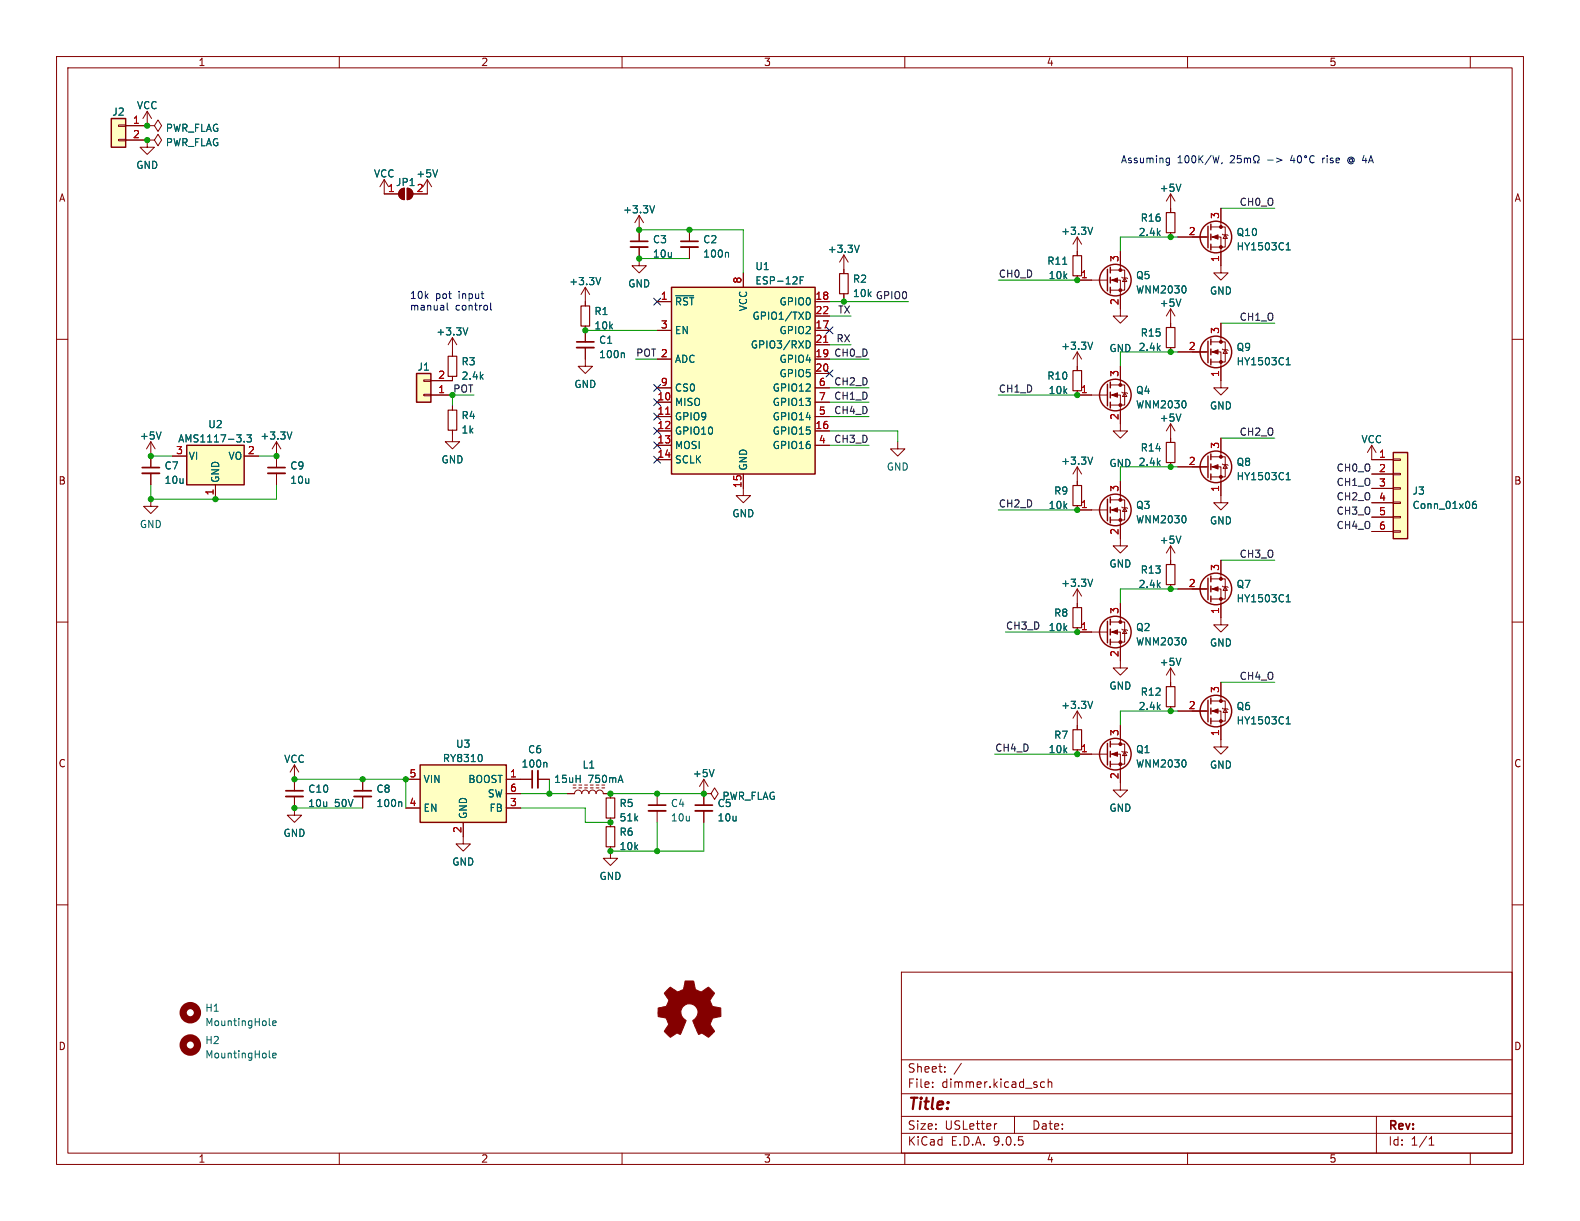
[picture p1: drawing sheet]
<svg xmlns="http://www.w3.org/2000/svg" width="279mm" height="216mm" viewBox="0 0 279 216" stroke-linecap="round" stroke-linejoin="round" font-family="sans-serif">
<g fill="none" stroke="#840000" stroke-width=".18">
<path d="M10 10h259.4v195.9h-259.4zM12 12h255.4v191.9h-255.4zM60 10v2M110 10v2M160 10v2M210 10v2M260 10v2M113 45.7v1.3h1.3l-1.3 1.3-1.2-1.3h1.2M10 60h2M267.4 60h2M10 110h2M267.4 110h2"/>
<path d="M10 160h2M159.4 171.9h108v32h-108zM267.4 160h2M159.4 197.4h108M159.4 193.4h108M159.4 187.4h108M164.9 192.1v.2M164.9 191.4v.1M167.1 189.4v.2M167.1 188.7v.1M170 188l-1.3 1.9M176.3 198.7l-.3 .1"/>
<path d="M179.4 197.4v3M184.7 191.4l-.4-.1-.3 .3v.4l.1 .2h.6M185.4 191.4l.2-.1 .3 .1 .1 .9M185.4 190.8v1.5M243.4 197.4v6.5M60 203.9v2M110 203.9v2M159.4 200.4h108M160 203.9v2M210 203.9v2M252.7 202.5h.9M252.7 201.4l.4-.4v1.5"/>
<path d="M260 203.9v2"/>
</g>
<path d="M33 78.7h10.2v7h-10.2z" fill="#ffffc2"/>
<path d="M33 78.7h10.2v7h-10.2z" fill="none" stroke="#840000" stroke-width=".25"/>
<g fill="none" stroke="#840000" stroke-width=".18">
<path d="M26 19.7l.8 1.3M26 19.7l-.7 1.3M26 19.7v2.5M26 22.2h1.3l.6-1 .7 1-.7 1-.6-1M26 22.2h.1M26 24.8v1.2h-1.2l1.2 1.3 1.3-1.3h-1.3M26 24.8h1.3l.6-1.1 .7 1.1-.7 1-.6-1M26 24.8h.1M26.7 78.1l.7 1.3M26.7 78.1l-.8 1.3M26.7 78.1v2.5M103.5 63.5v1.3h1.3l-1.3 1.2-1.3-1.2h1.3"/>
<path d="M30.5 80.6h2.5M38.1 85.7v2.6M43.2 80.6h2.5"/>
</g>
<path d="M28.5 76.4l-.4 1.2M43.2 78v.2M43.7 76.9h.7l-.4 .5 .4 .1v.5l-.2 .2-.5-.2" fill="none" stroke="#006464" stroke-width=".18"/>
<path d="M118.7 50.8h25.4v33h-25.4z" fill="#ffffc2"/>
<path d="M118.7 50.8h25.4v33h-25.4z" fill="none" stroke="#840000" stroke-width=".25"/>
<g fill="none" stroke="#840000" stroke-width=".18">
<path d="M116.2 53.3h2.5M116.2 58.4h2.5M131.4 48.3v2.5M144.1 53.3h2.6M144.1 58.4h2.6M144.1 55.9h2.6M116.2 63.5h2.5M116.2 68.6h2.5M116.2 71.1h2.5M116.2 73.7h2.5M116.2 76.2h2.5M116.2 78.7h2.5"/>
<path d="M144.1 63.5h2.6M144.1 68.6h2.6M144.1 71.1h2.6M144.1 73.7h2.6M144.1 76.2h2.6M144.1 78.7h2.6M144.1 61h2.6M144.1 66h2.6M116.2 81.3h2.5M131.4 83.8v2.6"/>
</g>
<path d="M119.5 52.3h3.2M141.5 49.6h.4M142.1 48.9h-.6v1.3M142.9 55.2a.68 .68 0 0 1 .4 .6 .68 .68 0 0 1-.4 .7M142.6 60.3a.64 .64 0 0 1 .7 .6 .64 .64 0 0 1-.7 .6" fill="none" stroke="#006464" stroke-width=".18"/>
<path d="M117.7 73.2h.7M145.7 60.5h.7" fill="none" stroke="#a90000" stroke-width=".18"/>
<path d="M19.7 21h2.5v5h-2.5z" fill="#ffffc2"/>
<path d="M19.7 21h2.5v5h-2.5z" fill="none" stroke="#840000" stroke-width=".25"/>
<g fill="none" stroke="#840000" stroke-width=".18">
<path d="M21 22.1h1.2v.3h-1.2zM21 24.6h1.2v.3h-1.2zM22.2 22.2h3.8M22.2 24.8h3.8M113 38.1l-.7 1.3M113 38.1l.8 1.3M113 38.1v2.5M103.5 50.8l-.8 1.3M103.5 50.8l.8 1.3M103.5 50.8v3.3M103.5 57.7v2.8M48.9 78.1l-.8 1.3"/>
<path d="M48.9 78.1l.8 1.3M48.9 78.1v2.5M80 76.8v1.3h1.3l-1.3 1.3-1.3-1.3h1.3M103.5 61.5v2M92.1 137.8h2M95.1 137.8h2.1M81.9 148v1.2h1.3l-1.3 1.3-1.3-1.3h1.3"/>
</g>
<path d="M115.8 36.4l-.5 1.2M106.2 49.1l-.4 1.2M51.6 76.4l-.4 1.2M110.2 62.4l.2 .2v.6M96.5 134.8l.2 .2v.6" fill="none" stroke="#006464" stroke-width=".18"/>
<path d="M102 60.5h3M94.1 136.3v3" fill="none" stroke="#840000" stroke-width=".3"/>
<path d="M102 61.5h3M95.1 136.3v3" fill="none" stroke="#840000" stroke-width=".33"/>
<path d="M102.7 54.1h1.6v3.6h-1.6z" fill="none" stroke="#840000" stroke-width=".2"/>
<path d="M74.3 135.3h15.2v10.1h-15.2z" fill="#ffffc2"/>
<path d="M74.3 135.3h15.2v10.1h-15.2z" fill="none" stroke="#840000" stroke-width=".25"/>
<g fill="none" stroke="#840000" stroke-width=".18">
<path d="M80 71.8v.7M80 76.1v.7M71.8 137.8h2.5M89.5 137.8h2.6M101.3 139.3h.6M102.4 139.3h.5M102.4 138.8h.5M103.4 139.3h.5M103.4 138.8h.5M104.4 139.3h.5M105.4 139.3h.5M106.4 139.3h.5"/>
<path d="M71.8 142.9h2.5M81.9 145.4v2.6M89.5 142.9h2.6M89.5 140.3h2.6M100.3 140.3h1.3a.64 .64 0 0 1 .6-.6 .64 .64 0 0 1 .7 .6 .64 .64 0 0 1 .6-.6 .64 .64 0 0 1 .6 .6 .64 .64 0 0 1 .7-.6 .64 .64 0 0 1 .6 .6 .64 .64 0 0 1 .6-.6 .64 .64 0 0 1 .7 .6h1.2"/>
</g>
<path d="M85.2 133.5l.1 .4-.1 .7" fill="none" stroke="#006464" stroke-width=".18"/>
<path d="M79.2 72.5h1.6v3.6h-1.6z" fill="none" stroke="#840000" stroke-width=".2"/>
<path d="M73.7 66h2.5v5.1h-2.5z" fill="#ffffc2"/>
<g fill="none" stroke="#840000" stroke-width=".25">
<path d="M214.1 39.6v1M195.8 47.6v3.8M196.3 47.2v1.1M196.3 49v1M196.3 50.8v1M213.6 40v3.8M214.1 41.4v1M214.1 43.2v1M214.1 59.9v1.1M73.7 66h2.5v5.1h-2.5zM195.8 67.9v3.9M196.3 67.6v1"/>
<path d="M196.3 69.3v1.1M196.3 71.1v1M213.6 60.3v3.8M214.1 61.7v1M214.1 63.5v1M213.6 123.8v3.8M214.1 123.4v1.1M214.1 125.2v1M214.1 127v1"/>
<circle cx="197.2" cy="49.5" r="2.79"/>
<circle cx="215" cy="41.9" r="2.79"/>
<circle cx="197.2" cy="69.8" r="2.79"/>
<circle cx="215" cy="62.2" r="2.79"/>
<circle cx="215" cy="125.7" r="2.79"/>
</g>
<g fill="none" stroke="#840000" stroke-width=".18">
<path d="M67.9 34.3h2.6M70.8 33.6l.7-.3v2a1.02 1.02 0 0 1-.9-.6 1.02 1.02 0 0 1 .2-1.1zM72 33.3a1.02 1.02 0 0 1 1 1 1.02 1.02 0 0 1-1 1zM73 34.3h2.6M207 34.3v3.3M207 34.3l.8 1.3M207 34.3l-.8 1.3M215.9 36.8v3.3M113 40.6v2.1M113 43.7v2M121.9 40.6v2.1M121.9 43.7v2"/>
<path d="M149.2 45.1l-.7 1.3M149.2 45.1l.8 1.3M149.2 45.1v3.3M149.2 51.9v.8M190.5 41.9v3.3M190.5 48.8v.7h5.3M190.5 41.9l-.8 1.3M190.5 41.9l.8 1.3M196.3 49.5h1.8v6.4h1.3l-1.3 1.3-1.3-1.3h1.3M196.3 47.8h2.6v3.5h-2.6M198.1 44.5v3.3M198.4 49l.1 .1h.8l.1 .2"/>
<path d="M198.9 49.1l.4 .7h-.8zM207 41.1v.8M207 54.6v3.3M207 54.6l.8 1.3M207 54.6l-.8 1.3M208.3 41.9h5.3M214.1 40.1h2.6v3.6h-2.6M214.1 41.9h1.8v6.4h1.3l-1.3 1.2-1.3-1.2h1.3M215.9 57.2v3.3M216.2 41.4l.1 .1h.7l.2 .2M216.7 41.5l.3 .7h-.7zM74.9 69.7h1.3v.3h-1.3z"/>
<path d="M74.9 67.2h1.3v.2h-1.3zM76.2 69.9h3.8M80 66.5v.8h-3.8M80 62.2v.8M158.7 78.1v1.3h1.3l-1.3 1.2-1.2-1.2h1.2M190.5 69.1v.8h5.3M190.5 62.2v3.3M190.5 62.2l-.8 1.3M190.5 62.2l.8 1.3M196.3 68.1h2.6v3.5h-2.6M196.3 69.9h1.8v6.3h1.3l-1.3 1.3-1.3-1.3h1.3M198.1 64.8v3.3"/>
<path d="M198.4 69.3l.1 .2h.8l.1 .1M198.9 69.5l.4 .6h-.8zM207 61.5v.7M207 74.9v3.3M207 74.9l.8 1.3M207 74.9l-.8 1.3M208.3 62.2h5.3M214.1 60.5h2.6v3.5h-2.6M214.1 62.2h1.8v6.4h1.3l-1.3 1.3-1.3-1.3h1.3M216.2 61.7l.1 .1h.7l.2 .2M216.7 61.8l.3 .7h-.7zM48.9 80.6v2.1"/>
<path d="M48.9 83.7v2M131.4 86.4v1.2h1.3l-1.3 1.3-1.2-1.3h1.2M190.5 85.1v.8M190.5 89.4v.8M207 81.8v.8M190.5 106.7v.7M190.5 111v.8M198.1 116.8v1.3h1.3l-1.3 1.3-1.3-1.3h1.3M207 118.1v2.6M207 118.1l.8 1.3M207 118.1l-.8 1.3M124.5 137.8l.7 1.3"/>
<path d="M124.5 137.8l-.8 1.3M124.5 137.8v4.6M190.5 125.7v3.3M190.5 132.6v.8M190.5 125.7l-.8 1.3M190.5 125.7l.8 1.3M208.3 125.7h5.3M214.1 124h2.6v3.5h-2.6M214.1 125.7h1.8v6.4h1.3l-1.3 1.3-1.3-1.3h1.3M215.9 120.7v3.3M216.2 125.2l.1 .1h.7l.2 .2M216.7 125.3l.3 .7h-.7z"/>
<path d="M107.9 140.3v.8M107.9 144.7v.7M116.2 140.3v2.1M116.2 143.4v2M124.5 140.3h1.2l.7-1 .6 1-.6 1.1-.7-1.1M124.5 140.3h.1M124.5 143.4v2"/>
</g>
<path d="M206.2 37.6h1.6v3.5h-1.6zM148.5 48.4h1.5v3.5h-1.5zM189.7 45.2h1.6v3.6h-1.6zM206.2 57.9h1.6v3.6h-1.6zM79.2 63h1.6v3.5h-1.6zM189.7 65.5h1.6v3.6h-1.6zM206.2 78.2h1.6v3.6h-1.6zM189.7 85.9h1.6v3.5h-1.6zM189.7 107.4h1.6v3.6h-1.6zM189.7 129h1.6v3.6h-1.6zM107.2 141.1h1.5v3.6h-1.5z" fill="none" stroke="#840000" stroke-width=".2"/>
<g fill="#840000" stroke="#840000" stroke-width=".18">
<path d="M70.8 33.6l.7-.3v2a1.02 1.02 0 0 1-.9-.6 1.02 1.02 0 0 1 .2-1.1z"/>
<path d="M72 33.3a1.02 1.02 0 0 1 1 1 1.02 1.02 0 0 1-1 1z"/>
<path d="M214.4 62.2l1-.4v.8z"/>
<path d="M196.6 69.9l1-.4v.7z"/>
<path d="M214.4 41.9l1-.4v.8z"/>
<path d="M196.6 49.5l1-.4v.8z"/>
<path d="M214.4 125.7l1-.4v.8z"/>
<circle cx="215.9" cy="60.5" r=".25"/>
<circle cx="215.9" cy="64" r=".25"/>
<circle cx="198.1" cy="68.1" r=".25"/>
<circle cx="198.1" cy="71.6" r=".25"/>
<circle cx="215.9" cy="40.1" r=".25"/>
<circle cx="215.9" cy="43.7" r=".25"/>
<circle cx="198.1" cy="47.8" r=".25"/>
<circle cx="198.1" cy="51.3" r=".25"/>
<circle cx="215.9" cy="124" r=".25"/>
<circle cx="215.9" cy="127.5" r=".25"/>
</g>
<g fill="none" stroke="#006464" stroke-width=".18">
<path d="M208.8 32.6l-.4 1.2M128.6 44.6l.2 .2v.7M151.9 43.4l-.4 1.2M187.9 46.7h.7M193.2 40.2l-.4 1.3M208.8 52.9l-.4 1.3M209.7 50.8v.8M227.4 43.3l.4-.4v1.3M227.4 44.2h.8M193.2 60.5l-.4 1.3M208.8 73.2l-.4 1.3M209.7 71.1v.8"/>
<path d="M227.4 64.5h.8M227.4 63.6l.4-.4v1.3M208.8 116.4l-.4 1.3M126.3 136.1l-.4 1.2M193.2 124l-.4 1.3M227.4 127.1l.4-.4v1.3M227.4 128h.8"/>
</g>
<path d="M111.5 42.7h3.1M120.4 42.7h3M47.4 82.7h3M114.7 142.4h3M122.9 142.4h3.1" fill="none" stroke="#840000" stroke-width=".3"/>
<path d="M111.5 43.7h3.1M120.4 43.7h3M47.4 83.7h3M114.7 143.4h3M122.9 143.4h3.1" fill="none" stroke="#840000" stroke-width=".33"/>
<path d="M246.4 80h2.5v15.3h-2.5z" fill="#ffffc2"/>
<g fill="none" stroke="#840000" stroke-width=".25">
<path d="M195.8 88.3v3.8M196.3 87.9v1M196.3 89.7v1M196.3 91.4v1.1M213.6 80.6v3.9M214.1 80.3v1M214.1 82v1.1M214.1 83.8v1M246.4 80h2.5v15.3h-2.5zM195.8 109.9v3.8M196.3 109.5v1M196.3 111.3v1"/>
<path d="M196.3 113v1M213.6 102.2v3.8M214.1 101.9v1M214.1 103.6v1M214.1 105.4v1M195.8 131.4v3.9M196.3 131.1v1M196.3 132.8v1.1M196.3 134.6v1"/>
<circle cx="197.2" cy="90.2" r="2.79"/>
<circle cx="215" cy="82.5" r="2.79"/>
<circle cx="197.2" cy="111.8" r="2.79"/>
<circle cx="215" cy="104.1" r="2.79"/>
<circle cx="197.2" cy="133.3" r="2.79"/>
</g>
<g fill="none" stroke="#840000" stroke-width=".18">
<path d="M22.2 22.2h3.8M22.2 24.8h3.8M26 22.2h.1M26 24.8h.1M67.9 31.8l.8 1.2M67.9 31.8l-.7 1.2M67.9 31.8v2.5h2.6M75.6 31.8l.7 1.2M75.6 31.8l-.8 1.2M75.6 31.8v2.5h-2.6M207 36.8v.8M215.9 36.8v2.6"/>
<path d="M80 59.7l-.8 1.3M80 59.7l.8 1.3M80 59.7v3.3M103.5 53.3v.8M103.5 57.7v2.8M113 40.6v2.1M113 43.7v2M116.2 53.3h2.5M116.2 58.4h2.5M121.9 40.6v2.1M121.9 43.7v2M131.4 48.3v2.5"/>
<path d="M144.1 53.3h2.6M144.1 58.4h2.6M144.1 55.9h2.6M149.2 47.6v.8M149.2 51.9v.8M190.5 44.5v.7M190.5 48.8v.7h2.5M198.1 44.5v2.5M198.1 52.1v2.5M207 41.1v.8M207 57.2v.7M208.3 41.9h5.1"/>
<path d="M215.9 44.5v2.5M215.9 57.2v2.5M76.2 69.9h3.8M80 66.5v.8h-3.8M80 71.8v.7M80 76.1v.7M103.5 61.5v2M116.2 63.5h2.5M116.2 68.6h2.5M116.2 71.1h2.5M116.2 73.7h2.5M116.2 76.2h2.5"/>
<path d="M116.2 78.7h2.5M144.1 63.5h2.6M144.1 68.6h2.6M144.1 71.1h2.6M144.1 73.7h2.6M144.1 76.2h2.6M144.1 78.7h2.6M144.1 61h2.6M144.1 66h2.6M190.5 64.8v.7M190.5 69.1v.8h2.5M198.1 64.8v2.5"/>
<path d="M198.1 72.4v2.5M207 61.5v.7M207 77.5v.7M208.3 62.2h5.1M215.9 64.8v2.5M215.9 77.5v3.3M242.6 78.7v2.6h3.8M242.6 78.7l.7 1.3M242.6 78.7l-.8 1.3M26.7 88.3v1.2h-1.3l1.3 1.3 1.2-1.3h-1.2M26.7 80.6v2.1M26.7 83.7v2"/>
<path d="M30.5 80.6h2.5M38.1 85.7v2.6M43.2 80.6h2.5M48.9 80.6v2.1M48.9 83.7v2M116.2 81.3h2.5M131.4 83.8v2.6M190.5 82.6l-.8 1.2M190.5 82.6l.8 1.2M190.5 82.6v3.3M190.5 89.4v.8h5.3M196.3 88.4h2.6v3.5h-2.6"/>
<path d="M196.3 90.2h1.8v6.3h1.3l-1.3 1.3-1.3-1.3h1.3M198.1 85.1v3.3M198.4 89.7l.1 .1h.8l.1 .1M198.9 89.8l.4 .6h-.8zM207 96.5l.8 1.3M207 96.5l-.8 1.3M207 81.8v.8M207 96.5v3.3M208.3 82.6h5.3M214.1 82.6h1.8v6.3h1.3l-1.3 1.3-1.3-1.3h1.3M214.1 80.8h2.6v3.5h-2.6M215.9 99.1v3.3"/>
<path d="M216.2 82l.1 .2h.7l.2 .1M216.7 82.2l.3 .6h-.7zM242.6 83.8h3.8M242.6 86.4h3.8M242.6 88.9h3.8M242.6 91.4h3.8M242.6 94h3.8M246.4 81.2h1.2v.2h-1.2zM246.4 83.7h1.2v.2h-1.2zM246.4 86.2h1.2v.3h-1.2zM246.4 88.8h1.2v.2h-1.2zM246.4 91.3h1.2v.3h-1.2z"/>
<path d="M246.4 93.9h1.2v.2h-1.2zM190.5 104.1v3.3M190.5 111v.8h5.3M190.5 104.1l-.8 1.3M190.5 104.1l.8 1.3M196.3 110h2.6v3.5h-2.6M196.3 111.8h1.8v5M198.1 106.7v3.3M198.4 111.3l.1 .1h.8l.1 .1M198.9 111.4l.4 .6h-.8zM207 103.4v.7M208.3 104.1h5.3"/>
<path d="M214.1 104.1h1.8v6.4h1.3l-1.3 1.3-1.3-1.3h1.3M214.1 102.4h2.6v3.5h-2.6M216.2 103.6l.1 .2h.7l.2 .1M216.7 103.8l.3 .6h-.7zM52.1 135.3l.7 1.2M52.1 135.3l-.8 1.2M52.1 135.3v4.5M64.1 137.8v2M71.8 137.8h2.5M89.5 137.8h4.6M95.1 137.8h2.1M190.5 128.3v.7"/>
<path d="M190.5 132.6v.8h5.3M196.3 133.4h1.8v6.3h1.3l-1.3 1.3-1.3-1.3h1.3M196.3 131.6h2.6v3.5h-2.6M198.1 128.3v3.3M198.4 132.8l.1 .2h.8l.1 .1M198.9 133l.4 .6h-.8zM207 120.7v.7M207 125v.7M208.3 125.7h5.1M215.9 120.7v2.5M215.9 128.3v2.5M52.1 140.8v3.3h1.2l-1.2 1.3-1.3-1.3h1.3"/>
<path d="M64.1 140.8v2.1M71.8 142.9h2.5M81.9 145.4v2.6M89.5 140.3h2.6M89.5 142.9h2.6M100.3 140.3h1.3M106.7 140.3h1.2v.8M107.9 149.7v2.1h1.3l-1.3 1.2-1.2-1.2h1.2M107.9 144.7v1.5M124.5 140.3h.1M124.5 140.3v2.1M124.5 143.4v2"/>
</g>
<g fill="none" stroke="#006464" stroke-width=".18">
<path d="M77.4 30l-.4 1.3M115.8 36.4l-.5 1.2M208.8 32.6l-.4 1.2M82.7 58l-.4 1.2M106.2 49.1l-.4 1.2M119.5 52.3h3.2M128.6 44.6l.2 .2v.7M141.5 49.6h.4M142.1 48.9h-.6v1.3M142.9 55.2a.68 .68 0 0 1 .4 .6 .68 .68 0 0 1-.4 .7M151.9 43.4l-.4 1.2M187.9 46.7h.7"/>
<path d="M193.2 40.2l-.4 1.3M208.8 52.9l-.4 1.3M209.7 50.8v.8M227.4 43.3l.4-.4v1.3M227.4 44.2h.8M28.5 76.4l-.4 1.2M43.2 78v.2M43.7 76.9h.7l-.4 .5 .4 .1v.5l-.2 .2-.5-.2M51.6 76.4l-.4 1.2M110.2 62.4l.2 .2v.6M142.6 60.3a.64 .64 0 0 1 .7 .6 .64 .64 0 0 1-.7 .6M193.2 60.5l-.4 1.3"/>
<path d="M208.8 73.2l-.4 1.3M209.7 71.1v.8M227.4 63.6l.4-.4v1.3M227.4 64.5h.8M193.2 80.8l-.4 1.3M208.8 94.8l-.4 1.3M209.7 91.4v.8M227.4 83.9l.4-.3v1.2M227.4 84.8h.8M261 88.6l-.4 .1a.86 .86 0 0 0 0 1.2l.4-.1 .1-.4-.2-.3-.4 .1-.1 .2M193.2 102.4l-.4 1.3M208.8 116.4l-.4 1.3"/>
<path d="M209.7 113v.8M227.4 106.4h.8M227.4 105.5l.4-.3v1.2M85.2 133.5l.1 .4-.1 .7M96.5 134.8l.2 .2v.6M126.3 136.1l-.4 1.2M193.2 124l-.4 1.3M209.7 134.6v.8M227.4 127.1l.4-.4v1.3M227.4 128h.8M70.9 141.8l.1 .2v.6M47.6 181.2l.2 .2"/>
<path d="M47.6 186.9l.2 .2M48.2 180.9l.6-.1v-.2l-.4-.1-.2 .2 .1 .6h.5M48.2 186.6l.6-.1v-.2l-.4-.1-.2 .2 .1 .6h.5"/>
</g>
<path d="M206.2 99.8h1.6v3.6h-1.6zM206.2 121.4h1.6v3.6h-1.6zM107.2 146.2h1.5v3.5h-1.5z" fill="none" stroke="#840000" stroke-width=".2"/>
<g fill="#840000" stroke="#840000" stroke-width=".18">
<path d="M196.6 90.2l1-.4v.8z"/>
<path d="M196.6 111.8l1-.4v.7z"/>
<path d="M118 175.1l.6-.6 .8 .6a.62 .62 0 0 0 1 0h.2a1.62 1.62 0 0 0 .5-1.4l.1-.2h1.5l.1 .7a.74 .74 0 0 0 .7 1l.5 .2 1.3-.9 1 1.1-.4 .7a.75 .75 0 0 0-.1 1.2l.2 .5 1.5 .2v1.5l-1.4 .3-.1 .1a1.23 1.23 0 0 0-.3 1.2l.7 1-.1 .2-1 .9-.8-.5a.54 .54 0 0 0-.9 0l-1.1-2.4a2.33 2.33 0 0 0 .9-1.9 1.54 1.54 0 0 0-2.5-.7 1.54 1.54 0 0 0 .4 2.6l-1 2.4a.69 .69 0 0 0-1.1 .1l-.7 .4-1-1.1 .8-1.1-.3-.6a.71 .71 0 0 0-.9-.7l-.7-.2v-1.5h.4a1.11 1.11 0 0 0 1.3-.8 .72 .72 0 0 0-.2-1.1l-.4-.7z"/>
<path d="M196.6 133.4l1-.4v.7z"/>
<path d="M214.4 104.1l1-.3v.7z"/>
<path d="M214.4 82.6l1-.4v.7z"/>
<circle cx="198.1" cy="88.4" r=".25"/>
<circle cx="198.1" cy="91.9" r=".25"/>
<circle cx="198.1" cy="110" r=".25"/>
<circle cx="198.1" cy="113.5" r=".25"/>
<circle cx="198.1" cy="131.6" r=".25"/>
<circle cx="198.1" cy="135.1" r=".25"/>
<circle cx="215.9" cy="102.4" r=".25"/>
<circle cx="215.9" cy="105.9" r=".25"/>
<circle cx="215.9" cy="80.8" r=".25"/>
<circle cx="215.9" cy="84.3" r=".25"/>
</g>
<path d="M25.1 82.7h3.1M50.5 139.8h3.1M62.6 139.8h3.1" fill="none" stroke="#840000" stroke-width=".3"/>
<path d="M25.1 83.7h3.1M50.5 140.8h3.1M62.6 140.8h3.1" fill="none" stroke="#840000" stroke-width=".33"/>
<g fill="none" stroke="#840000" stroke-width="1.3">
<circle cx="33.7" cy="179.1" r="1.27"/>
<circle cx="33.7" cy="184.8" r="1.27"/>
</g>
<g fill="none" stroke="#009600" stroke-width=".18">
<path d="M215.9 36.8h9.5M103.5 58.4h12.7M113 40.6h18.4v7.7M113 45.7h8.9M146.7 55.9h3.8M146.7 53.3h14M149.2 52.7v.6M176.5 49.5h14M208.3 41.9h-10.2v2.6M215.9 57.2h9.5M83.8 69.9h-3.8v1.9M112.4 63.5h3.8"/>
<path d="M146.7 73.7h7M146.7 76.2h12v1.9M146.7 78.7h7M146.7 68.6h7M146.7 61h3.8M146.7 63.5h7M146.7 71.1h7M176.5 69.9h14M208.3 62.2h-10.2v2.6M215.9 77.5h9.5M26.7 85.7v2.6h22.2v-2.6M26.7 80.6h3.8"/>
<path d="M45.7 80.6h3.2M176.5 90.2h14M208.3 82.6h-10.2v2.5M215.9 99.1h9.5M177.8 111.8h12.7M208.3 104.1h-10.2v2.6M52.1 137.8h19.7v5.1M97.2 137.8v2.5M175.9 133.4h14.6M208.3 125.7h-10.2v2.6M215.9 120.7h9.5M52.1 142.9h12"/>
<path d="M92.1 142.9h11.4v2.5h4.4M92.1 140.3h8.2M107.9 140.3h16.6M116.2 145.4v5.1M124.5 145.4v5.1h-16.6"/>
</g>
<g fill="none" stroke="#000084" stroke-width=".18">
<path d="M115.6 52.7l1.2 1.2M116.8 52.7l-1.2 1.2M146.1 57.8l1.2 1.2M147.3 57.8l-1.2 1.2M115.6 73.1l1.2 1.2M115.6 75.6l1.2 1.2M115.6 78.1l1.2 1.2M115.6 70.5l1.2 1.2M115.6 68l1.2 1.2M116.8 73.1l-1.2 1.2M116.8 75.6l-1.2 1.2M116.8 78.1l-1.2 1.2"/>
<path d="M116.8 70.5l-1.2 1.2M116.8 68l-1.2 1.2M146.1 65.4l1.2 1.2M147.3 65.4l-1.2 1.2M115.6 80.7l1.2 1.2M116.8 80.7l-1.2 1.2"/>
</g>
<g fill="none" stroke="#0000c2" stroke-width=".18">
<path d="M206.3 28.7h.5M206.3 28h.5M206.8 27.9v1.1l-.1 .2h-.3M215.6 27.5l-.3 1.3M216.1 28.7l-.1 .3M217.6 27.6l.5-.1 .2 .4-.8 .9h.8M219.4 27.5h-.6v.6l.2-.1 .4 .1 .1 .2-.1 .4-.1 .1-.5-.1M220.1 28.1l.3-.2 .2 .2M220.1 27.9v.9M220.6 28.1l.2-.2 .3 .1v.8M220.6 28.1v.7M221.7 28.8h.3v-.2a.54 .54 0 0 1-.3-.8 .54 .54 0 0 1 .8-.2 .58 .58 0 0 1-.2 1v.2h.4"/>
<path d="M224.2 28.3h.9M225.7 27.9l1 .4-1 .4M228.5 27.5l-.3 .9h.8M228.8 27.9v.9M229.6 27.6l.1-.1a.68 .68 0 0 1 .5 .7 .68 .68 0 0 1-.5 .6 .84 .84 0 0 1-.1-1.2zM232.4 27.6a.6 .6 0 0 0-.8 .5 .6 .6 0 0 0 .5 .7l.3-.1M233.9 27.9v.9M234.1 27.9l-.2 .3M238.9 28.1l-.3 .2 .3 .4M238.9 27.8a.6 .6 0 0 0-.6 .6 .6 .6 0 0 0 .6 .6M79.1 53.6v1.1l.2 .1M86.8 53.6v1.1l.1 .1"/>
<circle cx="230.9" cy="27.7" r=".18"/>
</g>
<path d="M117.7 73.2h.7M145.7 60.5h.7" fill="none" stroke="#a90000" stroke-width=".18"/>
<g fill="#009600" stroke="#009600" stroke-width=".18">
<circle cx="190.5" cy="111.8" r=".46"/>
<circle cx="190.5" cy="133.4" r=".46"/>
<circle cx="207" cy="82.6" r=".46"/>
<circle cx="190.5" cy="90.2" r=".46"/>
<circle cx="107.9" cy="145.4" r=".46"/>
<circle cx="116.2" cy="150.5" r=".46"/>
<circle cx="107.9" cy="150.5" r=".46"/>
<circle cx="207" cy="125.7" r=".46"/>
<circle cx="116.2" cy="140.3" r=".46"/>
<circle cx="207" cy="104.1" r=".46"/>
<circle cx="124.5" cy="140.3" r=".46"/>
<circle cx="64.1" cy="137.8" r=".46"/>
<circle cx="71.8" cy="137.8" r=".46"/>
<circle cx="52.1" cy="137.8" r=".46"/>
<circle cx="38.1" cy="88.3" r=".46"/>
<circle cx="52.1" cy="142.9" r=".46"/>
<circle cx="26.7" cy="88.3" r=".46"/>
<circle cx="107.9" cy="140.3" r=".46"/>
<circle cx="97.2" cy="140.3" r=".46"/>
<circle cx="113" cy="45.7" r=".46"/>
<circle cx="190.5" cy="69.9" r=".46"/>
<circle cx="113" cy="40.6" r=".46"/>
<circle cx="121.9" cy="40.6" r=".46"/>
<circle cx="149.2" cy="53.3" r=".46"/>
<circle cx="207" cy="62.2" r=".46"/>
<circle cx="207" cy="41.9" r=".46"/>
<circle cx="190.5" cy="49.5" r=".46"/>
<circle cx="26.7" cy="80.6" r=".46"/>
<circle cx="48.9" cy="80.6" r=".46"/>
<circle cx="26" cy="22.2" r=".46"/>
<circle cx="26" cy="24.8" r=".46"/>
<circle cx="103.5" cy="58.4" r=".46"/>
<circle cx="80" cy="69.9" r=".46"/>
</g>
<text font-size="2.8" fill="#840000" x="160.4" y="196.8">Title:</text>
<g font-size="2.1" fill="#840000">
<text x="160.4" y="189.9">Sheet:</text>
<text x="160.4" y="192.6">File:</text>
<text x="166.5" y="192.6">dimmer.kicad_sch</text>
<text x="160.4" y="202.8">KiCad</text>
<text x="160.4" y="200">Size:</text>
<text x="167.1" y="200">USLetter</text>
<text x="168.1" y="202.8">E.D.A.</text>
<text x="175.7" y="202.8">9.0.5</text>
<text x="182.4" y="200">Date:</text>
<text x="245.4" y="200.2">Rev:</text>
<text x="245.4" y="202.8">Id:</text>
<text x="249.5" y="202.8">1/1</text>
</g>
<g font-size="1.8" fill="#840000">
<text x="35" y="11.9">1</text>
<text x="85" y="11.9">2</text>
<text x="135" y="11.9">3</text>
<text x="185" y="11.9">4</text>
<text x="235" y="11.9">5</text>
<text x="10.3" y="35.9">A</text>
<text x="267.7" y="35.9">A</text>
<text x="10.3" y="85.9">B</text>
<text x="267.7" y="85.9">B</text>
<text x="10.3" y="135.9">C</text>
<text x="267.7" y="135.9">C</text>
<text x="10.3" y="185.9">D</text>
<text x="267.7" y="185.9">D</text>
<text x="35" y="205.8">1</text>
<text x="85" y="205.8">2</text>
<text x="135" y="205.8">3</text>
<text x="185" y="205.8">4</text>
<text x="235" y="205.8">5</text>
</g>
<g font-size="1.8" fill="#006464">
<text x="19.8" y="20.7">J2</text>
<text x="24.1" y="19.5">VCC</text>
<text x="29.2" y="23.5">PWR_FLAG</text>
<text x="29.2" y="26.1">PWR_FLAG</text>
<text x="24" y="30.1">GND</text>
<text x="66" y="31.6">VCC</text>
<text x="69.9" y="33.1">JP1</text>
<text x="73.5" y="31.6">+5V</text>
<text x="205" y="34.1">+5V</text>
<text x="110.1" y="37.9">+3.3V</text>
<text x="187.6" y="41.7">+3.3V</text>
<text x="201.2" y="41.9">2.4k</text>
<text x="201.6" y="39.4">R16</text>
<text x="218.6" y="41.9">Q10</text>
<text x="115.4" y="43.2">C3</text>
<text x="115.4" y="45.8">10u</text>
<text x="124.3" y="43.2">C2</text>
<text x="124.3" y="45.8">100n</text>
<text x="133.5" y="48">U1</text>
<text x="146.3" y="44.9">+3.3V</text>
<text x="185.1" y="47">R11</text>
<text x="218.6" y="44.5">HY1503C1</text>
<text x="100.6" y="50.6">+3.3V</text>
<text x="111" y="51">GND</text>
<text x="133.5" y="50.5">ESP-12F</text>
<text x="150.7" y="50.2">R2</text>
<text x="150.7" y="52.7">10k</text>
<text x="185.3" y="49.6">10k</text>
<text x="200.8" y="52.1">WNM2030</text>
<text x="200.8" y="49.6">Q5</text>
<text x="213.9" y="52.3">GND</text>
<text x="77.1" y="59.5">+3.3V</text>
<text x="105" y="55.9">R1</text>
<text x="105" y="58.4">10k</text>
<text x="119.3" y="54.2">~{RST}</text>
<text x="119.3" y="59.3">EN</text>
<text x="132.3" y="55.1" transform="rotate(-90 132.3 55.1)">VCC</text>
<text x="133" y="56.7">GPIO1/TXD</text>
<text x="137.7" y="54.2">GPIO0</text>
<text x="137.7" y="59.3">GPIO2</text>
<text x="201.6" y="59.7">R15</text>
<text x="205" y="54.4">+5V</text>
<text x="73.7" y="65.7">J1</text>
<text x="81.5" y="64.8">R3</text>
<text x="105.8" y="61">C1</text>
<text x="105.8" y="63.5">100n</text>
<text x="119.3" y="64.4">ADC</text>
<text x="132.7" y="61.8">GPIO3/RXD</text>
<text x="137.7" y="64.4">GPIO4</text>
<text x="187.6" y="62.1">+3.3V</text>
<text x="196.1" y="62.5">GND 2.4k</text>
<text x="218.6" y="62.3">Q9</text>
<text x="218.6" y="64.8">HY1503C1</text>
<text x="81.5" y="67.3">2.4k</text>
<text x="101.5" y="68.8">GND</text>
<text x="119.3" y="69.4">CS0</text>
<text x="119.3" y="72">MISO</text>
<text x="136.5" y="69.4">GPIO12</text>
<text x="136.5" y="72">GPIO13</text>
<text x="137.7" y="66.9">GPIO5</text>
<text x="185.1" y="67.3">R10</text>
<text x="185.3" y="69.9">10k</text>
<text x="200.8" y="69.9">Q4</text>
<text x="24.6" y="77.9">+5V</text>
<text x="36.7" y="75.9">U2</text>
<text x="46" y="77.9">+3.3V</text>
<text x="81.5" y="74.3">R4</text>
<text x="81.5" y="76.9">1k</text>
<text x="119.3" y="74.5">GPIO9</text>
<text x="119.3" y="77.1">GPIO10</text>
<text x="136.5" y="74.5">GPIO14</text>
<text x="136.5" y="77.1">GPIO15</text>
<text x="200.8" y="72.4">WNM2030</text>
<text x="205" y="74.8">+5V</text>
<text x="213.9" y="72.6">GND</text>
<text x="29" y="83.2">C7</text>
<text x="31.4" y="78.4">AMS1117-3.3</text>
<text x="33.3" y="81.5">VI</text>
<text x="40.3" y="81.5">VO</text>
<text x="51.2" y="83.2">C9</text>
<text x="78" y="82.1">GND</text>
<text x="119.3" y="79.6">MOSI</text>
<text x="119.3" y="82.1">SCLK</text>
<text x="132.3" y="83.3" transform="rotate(-90 132.3 83.3)">GND</text>
<text x="136.5" y="79.6">GPIO16</text>
<text x="156.7" y="83.4">GND</text>
<text x="187.6" y="82.4">+3.3V</text>
<text x="196.1" y="82.8">GND 2.4k</text>
<text x="201.6" y="80">R14</text>
<text x="218.6" y="82.6">Q8</text>
<text x="240.7" y="78.6">VCC</text>
<text x="29" y="85.8">10u</text>
<text x="39" y="85.5" transform="rotate(-90 39 85.5)">GND</text>
<text x="51.2" y="85.8">10u</text>
<text x="186.3" y="87.7">R9</text>
<text x="218.6" y="85.1">HY1503C1</text>
<text x="249.7" y="87.7">J3</text>
<text x="24.6" y="93.6">GND</text>
<text x="129.4" y="91.7">GND</text>
<text x="185.3" y="90.2">10k</text>
<text x="200.8" y="92.7">WNM2030</text>
<text x="200.8" y="90.2">Q3</text>
<text x="213.9" y="92.9">GND</text>
<text x="249.7" y="90.2">Conn_01x06</text>
<text x="196.1" y="100.6">GND</text>
<text x="201.6" y="101.6">R13</text>
<text x="205" y="96.3">+5V</text>
<text x="187.6" y="104">+3.3V</text>
<text x="201.2" y="104.2">2.4k</text>
<text x="218.6" y="104.2">Q7</text>
<text x="218.6" y="106.7">HY1503C1</text>
<text x="185.3" y="111.8">10k</text>
<text x="186.3" y="109.2">R8</text>
<text x="200.8" y="111.8">Q2</text>
<text x="200.8" y="114.3">WNM2030</text>
<text x="205" y="117.9">+5V</text>
<text x="213.9" y="114.5">GND</text>
<text x="187.6" y="125.6">+3.3V</text>
<text x="196.1" y="122.1">GND</text>
<text x="201.2" y="125.8">2.4k</text>
<text x="201.6" y="123.2">R12</text>
<text x="218.6" y="125.8">Q6</text>
<text x="186.3" y="130.8">R7</text>
<text x="218.6" y="128.3">HY1503C1</text>
<text x="50.2" y="135.1">VCC</text>
<text x="78.2" y="135">RY8310</text>
<text x="80.5" y="132.4">U3</text>
<text x="92.1" y="135.9">100n</text>
<text x="93.3" y="133.4">C6</text>
<text x="102.9" y="136.1">L1</text>
<text x="122.4" y="137.6">+5V</text>
<text x="185.3" y="133.4">10k</text>
<text x="200.8" y="135.9">WNM2030</text>
<text x="200.8" y="133.4">Q1</text>
<text x="213.9" y="136.1">GND</text>
<text x="54.4" y="140.4">C10</text>
<text x="54.4" y="142.9">10u</text>
<text x="59.1" y="142.9">50V</text>
<text x="66.5" y="140.4">C8</text>
<text x="66.5" y="142.9">100n</text>
<text x="74.8" y="138.7">VIN</text>
<text x="74.8" y="143.7">EN</text>
<text x="82.7" y="138.7">BOOST</text>
<text x="86.2" y="141.2">SW</text>
<text x="86.5" y="143.7">FB</text>
<text x="97.9" y="138.6">15uH</text>
<text x="104" y="138.6">750mA</text>
<text x="109.5" y="142.9">R5</text>
<text x="118.5" y="142.9">C4</text>
<text x="126.8" y="142.9">C5</text>
<text x="127.6" y="141.6">PWR_FLAG</text>
<text x="196.1" y="143.7">GND</text>
<text x="50" y="148.2">GND</text>
<text x="82.8" y="144.9" transform="rotate(-90 82.8 144.9)">GND</text>
<text x="109.5" y="145.4">51k</text>
<text x="109.5" y="148">R6</text>
<text x="118.5" y="145.4">10u</text>
<text x="126.8" y="145.4">10u</text>
<text x="79.9" y="153.3">GND</text>
<text x="105.9" y="155.8">GND</text>
<text x="109.5" y="150.5">10k</text>
<text x="36.2" y="179.1">H1</text>
<text x="36.2" y="181.6">MountingHole</text>
<text x="36.2" y="184.8">H2</text>
<text x="36.2" y="187.4">MountingHole</text>
</g>
<g font-size="1.8" fill="#a90000">
<text x="23.4" y="22">1</text>
<text x="23.4" y="24.5">2</text>
<text x="68.5" y="34">1</text>
<text x="73.6" y="34">2</text>
<text x="210.1" y="41.7">2</text>
<text x="215.6" y="38.8" transform="rotate(-90 215.6 38.8)">3</text>
<text x="197.9" y="46.4" transform="rotate(-90 197.9 46.4)">3</text>
<text x="215.6" y="46.4" transform="rotate(-90 215.6 46.4)">1</text>
<text x="116.8" y="53.1">1</text>
<text x="131.2" y="50.2" transform="rotate(-90 131.2 50.2)">8</text>
<text x="144.1" y="53.1">18</text>
<text x="191.1" y="49.3">1</text>
<text x="116.8" y="58.2">3</text>
<text x="144.1" y="55.6">22</text>
<text x="144.1" y="58.2">17</text>
<text x="197.9" y="54" transform="rotate(-90 197.9 54)">2</text>
<text x="215.6" y="59.1" transform="rotate(-90 215.6 59.1)">3</text>
<text x="116.8" y="63.2">2</text>
<text x="144.1" y="60.7">21</text>
<text x="144.1" y="63.2">19</text>
<text x="144.1" y="65.8">20</text>
<text x="210.1" y="62">2</text>
<text x="77.4" y="69.6">1</text>
<text x="77.4" y="67.1">2</text>
<text x="116.2" y="70.9">10</text>
<text x="116.8" y="68.3">9</text>
<text x="144.7" y="68.3">6</text>
<text x="144.7" y="70.9">7</text>
<text x="191.1" y="69.6">1</text>
<text x="197.9" y="66.7" transform="rotate(-90 197.9 66.7)">3</text>
<text x="215.6" y="66.7" transform="rotate(-90 215.6 66.7)">1</text>
<text x="116.2" y="73.4">11</text>
<text x="116.2" y="75.9">12</text>
<text x="144.1" y="75.9">16</text>
<text x="144.7" y="73.4">5</text>
<text x="197.9" y="74.4" transform="rotate(-90 197.9 74.4)">2</text>
<text x="31" y="80.4">3</text>
<text x="43.7" y="80.4">2</text>
<text x="116.2" y="78.5">13</text>
<text x="116.2" y="81">14</text>
<text x="144.7" y="78.5">4</text>
<text x="210.1" y="82.3">2</text>
<text x="215.6" y="79.4" transform="rotate(-90 215.6 79.4)">3</text>
<text x="243.8" y="81">1</text>
<text x="243.8" y="83.6">2</text>
<text x="37.8" y="87.7" transform="rotate(-90 37.8 87.7)">1</text>
<text x="131.2" y="86.4" transform="rotate(-90 131.2 86.4)">15</text>
<text x="191.1" y="89.9">1</text>
<text x="197.9" y="87.1" transform="rotate(-90 197.9 87.1)">3</text>
<text x="215.6" y="87.1" transform="rotate(-90 215.6 87.1)">1</text>
<text x="243.8" y="86.1">3</text>
<text x="243.8" y="88.6">4</text>
<text x="197.9" y="94.7" transform="rotate(-90 197.9 94.7)">2</text>
<text x="243.8" y="91.2">5</text>
<text x="243.8" y="93.7">6</text>
<text x="215.6" y="101" transform="rotate(-90 215.6 101)">3</text>
<text x="210.1" y="103.9">2</text>
<text x="191.1" y="111.5">1</text>
<text x="197.9" y="108.7" transform="rotate(-90 197.9 108.7)">3</text>
<text x="215.6" y="108.7" transform="rotate(-90 215.6 108.7)">1</text>
<text x="197.9" y="116.3" transform="rotate(-90 197.9 116.3)">2</text>
<text x="210.1" y="125.5">2</text>
<text x="215.6" y="122.6" transform="rotate(-90 215.6 122.6)">3</text>
<text x="197.9" y="130.2" transform="rotate(-90 197.9 130.2)">3</text>
<text x="215.6" y="130.2" transform="rotate(-90 215.6 130.2)">1</text>
<text x="72.3" y="137.5">5</text>
<text x="90.1" y="137.5">1</text>
<text x="191.1" y="133.1">1</text>
<text x="197.9" y="137.9" transform="rotate(-90 197.9 137.9)">2</text>
<text x="72.3" y="142.6">4</text>
<text x="90.1" y="140.1">6</text>
<text x="90.1" y="142.6">3</text>
<text x="81.7" y="147.4" transform="rotate(-90 81.7 147.4)">2</text>
</g>
<g font-size="1.8" fill="#0000c2">
<text x="198.1" y="29">Assuming</text>
<text x="208.2" y="29">100K/W,</text>
<text x="234.5" y="29">rise</text>
<text x="239.2" y="29">@ 4A</text>
<text x="72.4" y="53">10k</text>
<text x="77" y="53">pot</text>
<text x="81.2" y="53">input</text>
<text x="72.4" y="55">manual</text>
<text x="80.5" y="55">control</text>
</g>
<g font-size="1.8" fill="#0f0f0f">
<text x="219.1" y="36.5">CH0_O</text>
<text x="150.7" y="52.7">10k GPIO0</text>
<text x="176.5" y="49.2">CH0_D</text>
<text x="148.1" y="55.5">TX</text>
<text x="219.1" y="56.8">CH1_O</text>
<text x="112.4" y="63.2">POT 2</text>
<text x="147.4" y="63.2">CH0_D</text>
<text x="147.8" y="60.6">RX</text>
<text x="80" y="69.5">POT</text>
<text x="147.4" y="70.8">CH1_D</text>
<text x="147.4" y="68.2">CH2_D</text>
<text x="176.5" y="69.5">CH1_D</text>
<text x="147.4" y="73.3">CH4_D</text>
<text x="219.1" y="77.1">CH2_O</text>
<text x="147.4" y="78.4">CH3_D</text>
<text x="236.3" y="83.5">CH0_O</text>
<text x="176.5" y="89.8">CH2_D</text>
<text x="236.3" y="86">CH1_O</text>
<text x="236.3" y="88.6">CH2_O</text>
<text x="236.3" y="93.6">CH4_O</text>
<text x="236.3" y="91.1">CH3_O</text>
<text x="219.1" y="98.7">CH3_O</text>
<text x="177.8" y="111.4">CH3_D</text>
<text x="219.1" y="120.3">CH4_O</text>
<text x="175.9" y="133">CH4_D</text>
</g>
</svg>
